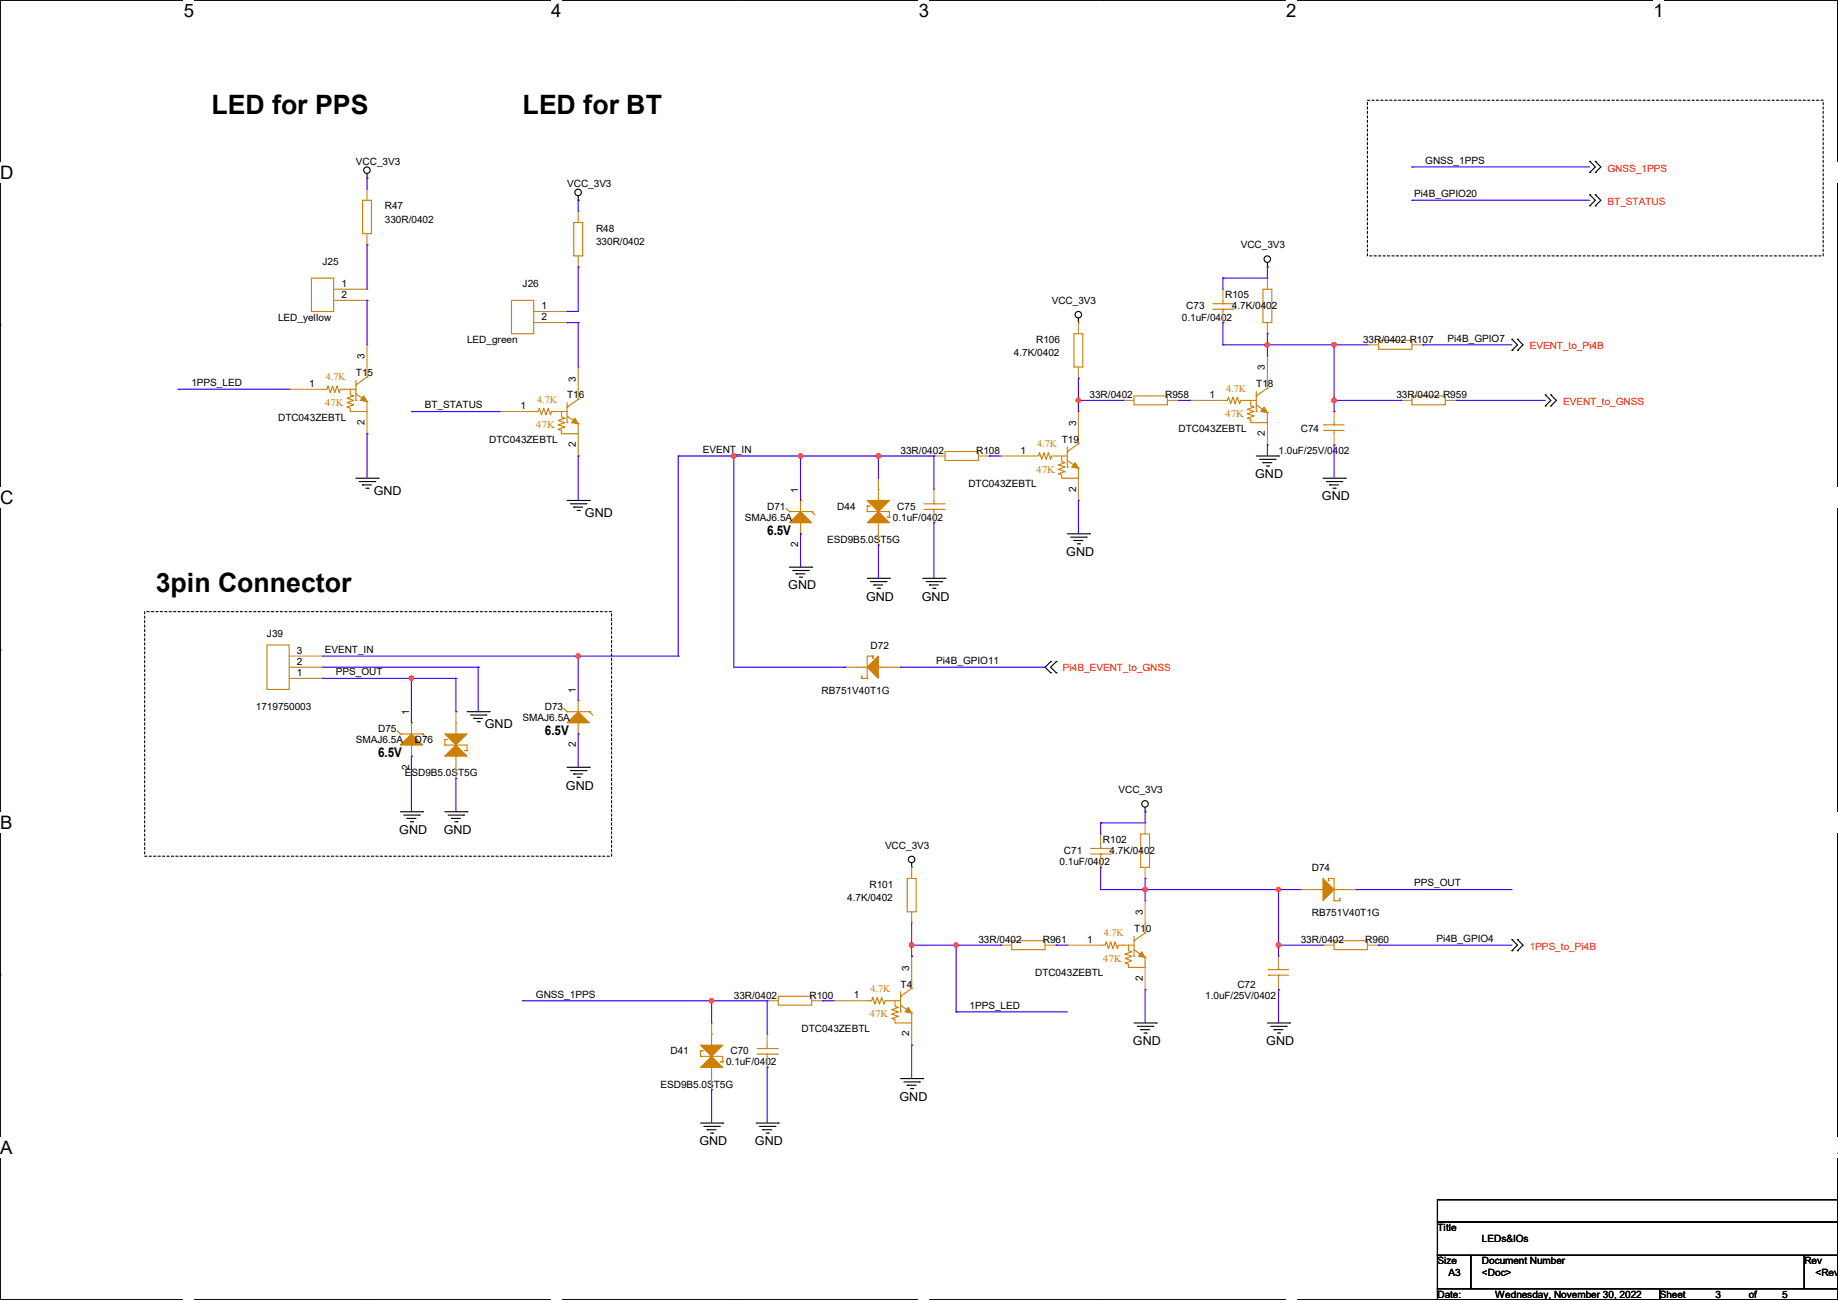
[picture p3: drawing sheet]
<svg xmlns="http://www.w3.org/2000/svg" width="420mm" height="297mm" viewBox="0 0 420 297" stroke-linecap="round" stroke-linejoin="round" font-family="sans-serif">
<path d="M0 0h419.9v297h-419.9z" fill="none" stroke="#000" stroke-width=".25"/>
<g fill="#fff">
<path d="M42 0h2.4v4.8h-2.4z"/>
<path d="M42 297h2.4z"/>
</g>
<path d="M84 0h.1M84 297h.1" fill="none" stroke="#000" stroke-width=".25"/>
<g fill="#fff">
<path d="M125.9 0h2.4v4.8h-2.4z"/>
<path d="M125.9 297h2.4z"/>
</g>
<path d="M168 0h.1M168 297h.1" fill="none" stroke="#000" stroke-width=".25"/>
<g fill="#fff">
<path d="M209.9 0h2.4v4.8h-2.4z"/>
<path d="M209.9 297h2.4z"/>
</g>
<path d="M251.9 0h.1M251.9 297h.1" fill="none" stroke="#000" stroke-width=".25"/>
<g fill="#fff">
<path d="M293.9 0h2.3v4.8h-2.3z"/>
<path d="M293.9 297h2.3z"/>
</g>
<path d="M335.9 0h.1M335.9 297h.1" fill="none" stroke="#000" stroke-width=".25"/>
<g fill="#fff">
<path d="M377.9 0h2.3v4.8h-2.3z"/>
<path d="M377.9 297h2.3z"/>
<path d="M0 37.1h3.1v4.8h-3.1z"/>
<path d="M419.9 37.1l.1 4.8z"/>
<path d="M0 111.3h3.1v4.8h-3.1z"/>
<path d="M419.9 111.3l.1 4.8z"/>
</g>
<path d="M0 74.3h.1M419.9 74.3h.1" fill="none" stroke="#000" stroke-width=".25"/>
<g fill="#fff">
<path d="M0 185.6h2.9v4.7h-2.9z"/>
<path d="M419.9 185.6l.1 4.7z"/>
</g>
<path d="M0 148.5h.1M419.9 148.5h.1" fill="none" stroke="#000" stroke-width=".25"/>
<g fill="#fff">
<path d="M0 259.8h2.9v4.7h-2.9z"/>
<path d="M419.8 259.8h.2v4.7h-.2z"/>
</g>
<g fill="none" stroke="#000" stroke-width=".25">
<path d="M83.9 39.7v1M363.3 36.9h.1M363.3 39.4h.1M363.3 36.9l1.2 1.2-1.2 1.3M364.5 36.9h.1M364.5 39.4h.1M364.5 36.9l1.3 1.2-1.3 1.3M83.9 40.7h.1M132.1 45.8h.1M132.1 44.7v1.1M289.6 60v1M363.3 44.5h.1"/>
<path d="M363.3 47h.1M363.3 44.5l1.2 1.3-1.2 1.2M364.5 44.5h.1M364.5 47h.1M364.5 44.5l1.3 1.3-1.3 1.2M246.4 73.7h.1M246.4 72.7v1M289.6 61h.1M345.5 77.5h.1M345.5 77.5l1.3 1.3-1.3 1.3M346.8 77.5h.1M346.8 77.5l1.2 1.3-1.2 1.3"/>
<path d="M345.5 80.1h.1M346.8 80.1h.1M353.1 90.2h.1M353.1 92.8h.1M353.1 90.2l1.3 1.3-1.3 1.3M354.4 90.2h.1M354.4 92.8h.1M354.4 90.2l1.2 1.3-1.2 1.3M81.3 109.3h5.1M82.1 110h3.5M82.8 110.8h.1M82.8 110.8h2.1"/>
<path d="M83.6 111.5h.5M84.1 111.5h.1M85.6 110h.1M86.4 109.3h.1M129.6 114.3h5.1M130.3 115.1h3.6M131.1 115.9h.1M131.1 115.9h2M131.9 116.6h.5M132.4 116.6h.1M133.9 115.1h.1M134.7 114.3h.1"/>
<path d="M287.1 104.2h5M287.8 104.9h3.6M288.6 105.7h.1M288.6 105.7h2M289.3 106.5h.6M289.9 106.5h.1M291.4 104.9h.1M292.1 104.2h.1M302.3 109.3h5.1M303.1 110h3.5M303.8 110.8h.1M303.8 110.8h2.1"/>
<path d="M304.6 111.5h.5M305.1 111.5h.1M306.6 110h.1M307.4 109.3h.1M180.4 129.6h5.1M181.1 130.3h3.6M181.9 131.1h.1M181.9 131.1h2M182.7 131.9h.5M183.2 131.9h.1M184.7 130.3h.1M185.5 129.6h.1"/>
<path d="M198.2 132.1h5M198.9 132.9h3.6M199.7 133.6h.1M199.7 133.6h2M200.4 134.4h.6M201 134.4h.1M202.5 132.9h.1M203.2 132.1h.1M210.9 132.1h5M211.6 132.9h3.6M212.4 133.6h.1M212.4 133.6h2"/>
<path d="M213.1 134.4h.6M213.7 134.4h.1M215.2 132.9h.1M215.9 132.1h.1M243.9 122h5.1M244.6 122.7h3.6M245.4 123.5h.1M245.4 123.5h2M246.2 124.2h.5M246.7 124.2h.1M248.2 122.7h.1M249 122h.1"/>
<path d="M240.1 151.2h.1M240.1 153.7h.1M240.1 151.2l-1.3 1.2 1.3 1.3M241.3 153.7h.1M241.3 151.2h.1M241.3 151.2l-1.2 1.2 1.2 1.3M106.7 162.6h5.1M107.5 163.4h3.5M108.2 164.1h.1M108.2 164.1h2.1M109 164.9h.5M109.5 164.9h.1"/>
<path d="M111 163.4h.1M111.8 162.6h.1M129.6 175.3h5.1M130.3 176.1h3.6M131.1 176.8h.1M131.1 176.8h2M131.9 177.6h.5M132.4 177.6h.1M133.9 176.1h.1M134.7 175.3h.1M91.5 185.5h5.1M92.2 186.2h3.6"/>
<path d="M93 187h.1M93 187h2M93.8 187.7h.5M94.3 187.7h.1M95.8 186.2h.1M96.6 185.5h.1M101.6 185.5h5.1M102.4 186.2h3.6M103.2 187h.1M103.2 187h2M103.9 187.7h.5M104.4 187.7h.1"/>
<path d="M106 186.2h.1M106.7 185.5h.1M208.3 198.2h.1M208.3 197.1v1.1M261.7 185.5h.1M261.7 184.4v1.1M345.5 214.7h.1M345.5 217.2h.1M345.5 214.7l1.3 1.2-1.3 1.3M346.8 214.7h.1M346.8 217.2h.1M346.8 214.7l1.2 1.2-1.2 1.3"/>
<path d="M0 222.7h.1M259.1 233.7h5.1M259.9 234.5h3.5M260.6 235.2h.1M260.6 235.2h2.1M261.4 236h.5M261.9 236h.1M263.4 234.5h.1M264.2 233.7h.1M289.6 233.7h5.1M290.4 234.5h3.5M291.1 235.2h.1"/>
<path d="M291.1 235.2h2.1M291.9 236h.5M292.4 236h.1M293.9 234.5h.1M294.7 233.7h.1M419.9 222.7h.1M160.1 256.6h5M160.8 257.3h3.6M161.6 258.1h.1M161.6 258.1h2M162.3 258.9h.6M162.9 258.9h.1"/>
<path d="M164.4 257.3h.1M165.1 256.6h.1M172.8 256.6h5M173.5 257.3h3.6M174.3 258.1h.1M174.3 258.1h2M175 258.9h.6M175.6 258.9h.1M177.1 257.3h.1M177.8 256.6h.1M205.8 246.4h5.1M206.5 247.2h3.6"/>
<path d="M207.3 247.9h.1M207.3 247.9h2M208.1 248.7h.5M208.6 248.7h.1M210.1 247.2h.1M210.9 246.4h.1M328.5 274.1h91.4v5.1h-91.4zM328.5 279.2h91.4v7.6h-91.4zM328.5 286.8h7.6v7.6h-7.6zM328.5 294.4h50.8v2.6h-50.8zM336.1 286.8h76.2v7.6h-76.2zM379.3 294.4h40.6v2.6h-40.6z"/>
<path d="M412.3 286.8h7.6v7.6h-7.6z"/>
<circle cx="83.8" cy="38.9" r=".74"/>
<circle cx="132.1" cy="44" r=".74"/>
<circle cx="289.6" cy="59.2" r=".74"/>
<circle cx="246.4" cy="71.9" r=".74"/>
<circle cx="208.3" cy="196.4" r=".74"/>
<circle cx="261.6" cy="183.7" r=".74"/>
</g>
<path d="M312.5 22.9h104.1v35.6h-104.1zM33.1 139.7h106.6v55.9h-106.6z" fill="none" stroke="#000" stroke-width=".25" stroke-dasharray=".5 .5"/>
<g fill="none" stroke="#cc8006" stroke-width=".25">
<path d="M82.8 45.8h2.1v7.6h-2.1zM131.1 50.8h2v7.7h-2zM71.2 63.5h5v7.7h-5zM116.9 68.6h5.1v7.6h-5.1zM245.4 76.2h2v7.7h-2zM277.2 69.4h4.5M277.2 70.7h4.5M279.4 70.7h.1M279.4 69.4h.1M279.4 68.6v.8M279.4 70.7v.5M281.7 69.4h.1"/>
<path d="M281.7 70.7h.1M288.6 66.1h2v7.6h-2zM315 77.8h7.6v2h-7.6zM73.7 88.9h1l.3-.7 .5 1.5 .5-1.5 .5 1.5 .5-1.5 .5 1.5 .3-.8h3.5M80.1 88.9v1.3l.7 .3-1.5 .5 1.5 .5-1.5 .5 1.5 .5-1.5 .5 .8 .3v.7h3.8v-2.3M81.3 87.9h.1M81.3 91.5h.1M81.3 86.9v4.6M81.3 90l2.6 1.7M83.9 91.7h.1M83.9 86.1h.1M83.9 86.1l-2.6 1.8"/>
<path d="M83.9 83.9v2.2M128.3 94v1.3l.8 .2-1.5 .6 1.5 .5-1.5 .5 1.5 .5-1.5 .5 .7 .2v.8h3.8v-2.3M129.6 93h.1M129.6 96.6h.1M129.6 94h-3.6l-.2 .8-.5-1.5-.5 1.5-.6-1.5-.5 1.5-.5-1.5-.2 .7h-1M129.6 92v4.6M129.6 95l2.5 1.8M132.1 96.8h.1M132.1 91.2h.1M132.1 88.9v2.3M132.1 91.2l-2.5 1.8M246.4 99.1v2.3"/>
<path d="M259.1 90.5h7.6v2h-7.6zM285.8 91.5v1.3l.8 .2-1.6 .5 1.6 .5-1.6 .5 1.6 .5-1.6 .5 .8 .3v.8h3.8v-2.3M287.1 90.5h.1M287.1 94h.1M287.1 91.5h-3.6l-.2 .7-.6-1.5-.5 1.5-.5-1.5-.5 1.5-.5-1.5-.2 .8h-1.1M287.1 89.5v4.5M287.1 92.5l2.5 1.8M289.6 94.3h.1M289.6 88.7h.1M289.6 88.7l-2.5 1.8M289.6 86.4v2.3M302.6 98.3h.1"/>
<path d="M302.6 97.1h.1M302.6 98.3h4.5M302.6 97.1h4.5M304.8 97.1h.1M304.8 98.3h.1M304.8 96.6v.5M304.8 98.3v.8M322.6 90.5h7.6v2h-7.6zM179.6 116.1l.8 .8M180.4 116.9h.1M180.4 116.9h5.1M182.9 119.4h.1"/>
<path d="M182.9 114.3h.1M182.9 114.3v2.6M182.9 119.4v2.6M185.5 116.9h.1M185.5 116.9l.7 .7M198.2 116.9h.1M198.2 115.6h.1M198.2 116.9h5v1.3M198.2 115.6v1.3M198.2 115.6h.5M198.7 115.6h.1M200.7 119.4h.1"/>
<path d="M200.7 114.3h.1M200.7 111.8h.1M200.7 111.8v5.1M200.7 119.4v2.6M202.7 118.2h.1M202.7 118.2h.5M203.2 118.2h.1M211.1 115.1h4.6M211.1 116.4h4.6M213.4 116.4h.1M213.4 115.1h.1M213.4 114.3v.8"/>
<path d="M213.4 116.4v.5M215.7 115.1h.1M215.7 116.4h.1M215.9 103.2h7.7v2h-7.7zM242.6 104.2v1.3l.8 .2-1.5 .5 1.5 .5-1.5 .5 1.5 .5-1.5 .5 .7 .3v.8h3.8v-2.3M243.9 103.2h.1M243.9 106.7h.1M243.9 104.2h-3.6l-.2 .7-.5-1.5-.5 1.5-.6-1.5-.5 1.5-.5-1.5-.2 .8h-1M243.9 102.2v4.5M243.9 105.2l2.5 1.8M246.4 107h.1M246.4 101.4h.1"/>
<path d="M246.4 101.4l-2.5 1.8M61 147.4h5.1v10.1h-5.1zM195.6 152.4h.1M195.6 152.4h2.6M196.9 155h.1M196.9 154.5h.1M196.9 155h1.3M196.9 154.5v.5M198.2 155h.1M199.4 149.9h.1M199.4 150.4h.1M199.4 149.9h-1.2v5.1"/>
<path d="M199.4 149.9v.5M200.7 152.4h.1M200.7 152.4h2.5M90.7 166.9l.8 .8M91.5 167.7h.1M91.5 167.7h5.1M94 170.2h.1M94 165.1h.1M94 165.1v2.6M94 170.2v2.6M96.6 167.7h.1M96.6 167.7l.7 .7"/>
<path d="M101.6 170.2h.1M101.6 169h.1M101.6 170.2h5.1v1.3M101.6 169v1.2M101.6 169h.6M102.2 169h.1M104.2 172.8h.1M104.2 167.7h.1M104.2 165.1h.1M104.2 165.1v5.1M104.2 172.8v2.5M106.2 171.5h.1"/>
<path d="M106.2 171.5h.5M106.7 171.5h.1M128.8 161.8l.8 .8M129.6 162.6h.1M129.6 162.6h5.1M132.1 165.1h.1M132.1 160.1h.1M132.1 160.1v2.5M132.1 165.1v2.6M134.7 162.6h.1M134.7 162.6l.7 .8M249.2 193.8h4.6"/>
<path d="M249.2 195.1h4.6M251.5 195.1h.1M251.5 193.8h.1M251.5 193.1v.7M251.5 195.1v.5M253.8 193.8h.1M253.8 195.1h.1M260.6 190.5h2.1v7.7h-2.1zM207.3 200.7h2v7.6h-2zM231.2 214.9h7.6v2.1h-7.6zM257.9 215.9v1.3l.7 .3-1.5 .5 1.5 .5-1.5 .5 1.5 .5-1.5 .5 .8 .3v.7h3.8v-2.3M259.1 214.9h.1"/>
<path d="M259.1 218.5h.1M259.1 215.9h-3.5l-.3 .8-.5-1.5-.5 1.5-.5-1.5-.5 1.5-.5-1.5-.3 .7h-1M259.1 213.9v4.6M259.1 217l2.6 1.7M261.7 218.7h.1M261.7 213.1h.1M261.7 213.1l-2.6 1.8M261.7 210.9v2.2M299.8 203.2h2.5M302.3 203.2h.1M303.6 200.7h.1M303.6 201.2h.1"/>
<path d="M303.6 200.7h1.2v5.1M303.6 200.7v.5M304.8 214.9h7.7v2.1h-7.7zM304.8 205.8h.1M304.8 203.2h2.6M304.8 205.8h1.3M306.1 205.8h.1M306.1 205.3h.1M306.1 205.3v.5M307.4 203.2h.1M162.6 238.8h.1M162.6 236.3h.1"/>
<path d="M162.6 236.3v5M173 239.6h4.6M175.3 239.6h.1M175.3 238.8v.8M177.6 239.6h.1M177.8 227.6h7.7v2.1h-7.7zM204.5 228.6v1.3l.8 .3-1.5 .5 1.5 .5-1.5 .5 1.5 .5-1.5 .5 .7 .3v.7h3.8v-2.3M205.8 227.6h.1M205.8 231.2h.1M205.8 228.6h-3.6l-.2 .8-.5-1.5-.5 1.5-.6-1.5-.5 1.5-.5-1.5-.2 .7h-1M205.8 226.6v4.6M205.8 229.7l2.5 1.7"/>
<path d="M208.3 231.4h.1M208.3 225.8h.1M208.3 225.8l-2.5 1.8M208.3 223.6v2.2M289.9 222.8h.1M289.9 221.5h.1M289.9 222.8h4.5M289.9 221.5h4.5M292.1 221.5h.1M292.1 222.8h.1M292.1 221v.5M292.1 222.8v.8"/>
<path d="M160.1 241.3h.1M160.1 240.1h.1M160.1 241.3h5v1.3M160.1 240.1v1.2M160.1 240.1h.5M160.6 240.1h.1M162.6 243.9h.1M162.6 243.9v2.5M164.6 242.6h.1M164.6 242.6h.5M165.1 242.6h.1M173 240.8h4.6"/>
<path d="M175.3 240.8h.1M175.3 240.8v.5M177.6 240.8h.1"/>
</g>
<g fill="#cc8006" stroke="#cc8006" stroke-width=".25">
<path d="M245.7 105.7l.7 1.3-1.5-.3z"/>
<path d="M83.1 90.5l.8 1.2-1.6-.2z"/>
<path d="M207.6 230.2l.7 1.2-1.5-.2z"/>
<path d="M302.3 200.7l2.5 2.5-2.5 2.6z"/>
<path d="M182.9 116.9l2.6 2.5h-5.1z"/>
<path d="M94 167.7l2.6 2.5h-5.1z"/>
<path d="M132.1 162.6l2.6 2.5h-5.1z"/>
<path d="M288.8 93l.8 1.3-1.5-.3z"/>
<path d="M131.4 95.5l.7 1.3-1.5-.2z"/>
<path d="M198.2 119.4l2.5-2.5 2.5 2.5z"/>
<path d="M198.2 114.3h5l-2.5 2.6z"/>
<path d="M260.9 217.5l.8 1.2-1.6-.2z"/>
<path d="M162.6 241.3l2.5 2.6h-5z"/>
<path d="M160.1 238.8h5l-2.5 2.5z"/>
<path d="M104.2 170.2l2.5 2.6h-5.1z"/>
<path d="M101.6 167.7h5.1l-2.5 2.5z"/>
<path d="M200.7 149.9v5.1l-2.5-2.6z"/>
</g>
<g fill="none" stroke="#a84" stroke-width=".25">
<path d="M83.9 55.9h.1M83.9 43.2h.1M83.9 43.2v2.6M83.9 53.4v2.5M132.1 48.3h.1M132.1 48.3v2.5M132.1 58.5v2.5M76.2 66.1h7.7M76.2 68.6h7.7M83.9 78.8h.1M83.9 66.1h.1M83.9 68.6h.1"/>
<path d="M83.9 78.8v5.1M122 71.2h7.6M122 73.7h7.6M129.6 71.2h.1M129.6 73.7h.1M132.1 61h.1M246.4 73.7h.1M246.4 73.7v2.5M279.4 73.7h.1M279.4 66.1h.1M279.4 66.1v2.5M279.4 71.2v2.5"/>
<path d="M289.6 76.2h.1M289.6 63.5h.1M289.6 63.5v2.6M289.6 73.7v2.5M312.5 78.8h.1M312.5 78.8h2.5M322.6 78.8h2.6M325.2 78.8h.1M66.1 88.9h.1M66.1 88.9h7.6M83.9 99.1h.1M83.9 94v5.1"/>
<path d="M114.3 94h.1M114.3 94h7.7M132.1 83.9h.1M132.1 83.9v5M132.1 99.1v5.1M246.4 94h.1M246.4 86.4h.1M246.4 83.9v2.5M246.4 94v5.1M256.6 91.5h.1M256.6 91.5h2.5M266.7 91.5h2.6"/>
<path d="M269.3 91.5h.1M271.8 91.5h.1M271.8 91.5h7.6M289.6 81.3h.1M289.6 81.3v5.1M289.6 96.6v5M304.8 94h.1M304.8 94v2.6M304.8 99.1v2.5M320.1 91.5h.1M320.1 91.5h2.5M330.2 91.5h2.6"/>
<path d="M332.8 91.5h.1M132.1 104.2h.1M182.9 114.3h.1M200.7 109.3h.1M200.7 109.3v2.5M213.4 104.2h.1M213.4 119.4h.1M213.4 111.8h.1M213.4 104.2h2.5M213.4 111.8v2.5M213.4 116.9v2.5M223.6 104.2h2.5"/>
<path d="M226.1 104.2h.1M228.6 104.2h.1M228.6 104.2h7.7M246.4 114.3h.1M246.4 109.3v5M289.6 101.6h.1M304.8 101.6h.1M182.9 122h.1M200.7 124.5h.1M200.7 122v2.5M66.1 155h7.6M66.1 152.4h7.6"/>
<path d="M66.1 149.9h7.6M73.7 155h.1M73.7 152.4h.1M73.7 149.9h.1M193.1 152.4h.1M193.1 152.4h2.5M203.2 152.4h2.6M205.8 152.4h.1M94 165.1h.1M94 172.8h.1M104.2 177.8h.1M104.2 162.6h.1"/>
<path d="M104.2 162.6v2.5M104.2 175.3v2.5M132.1 160.1h.1M132.1 167.7h.1M208.3 198.2h.1M208.3 198.2v2.5M251.5 198.2h.1M251.5 190.5h.1M251.5 190.5v2.6M251.5 195.6v2.6M261.7 188h.1M261.7 188v2.5"/>
<path d="M261.7 198.2v2.5M208.3 218.5h.1M208.3 210.9h.1M208.3 208.3v2.6M208.3 218.5v5.1M228.6 215.9h.1M228.6 215.9h2.6M238.8 215.9h2.5M241.3 215.9h.1M243.9 215.9h.1M243.9 215.9h7.6M261.7 200.7h.1"/>
<path d="M261.7 205.8h.1M261.7 205.8v5.1M292.1 218.5h.1M292.1 218.5v2.5M297.2 203.2h.1M297.2 203.2h2.6M302.3 215.9h.1M302.3 215.9h2.5M307.4 203.2h2.5M309.9 203.2h.1M312.5 215.9h2.5M315 215.9h.1"/>
<path d="M162.6 233.7h.1M162.6 233.7v2.6M175.3 236.3h.1M175.3 228.6h.1M175.3 236.3v2.5M175.3 228.6h2.5M185.5 228.6h2.5M188 228.6h.1M190.5 228.6h.1M190.5 228.6h7.7M208.3 238.8h.1M208.3 233.7v5.1"/>
<path d="M261.7 226.1h.1M261.7 221v5.1M292.1 226.1h.1M292.1 223.6v2.5M162.6 249h.1M162.6 246.4v2.6M175.3 243.9h.1M175.3 241.3v2.6"/>
</g>
<g fill="none" stroke="#4200ff" stroke-width=".25">
<path d="M322.6 38.1h.1M322.6 38.1h40.7M83.9 40.7h.1M83.9 55.9h.1M83.9 40.7v2.5M83.9 55.9v10.2M132.1 45.8h.1M132.1 45.8v2.5M322.6 45.8h.1M322.6 45.8h40.7M83.9 68.6h.1M83.9 68.6v10.2"/>
<path d="M129.6 71.2h.1M129.6 73.7h.1M129.6 73.7h2.5M132.1 61h.1M132.1 73.7h.1M132.1 61v10.2h-2.5M132.1 73.7v10.2M279.4 63.5h.1M279.4 73.7h.1M279.4 78.8h.1M279.4 63.5v2.6M279.4 73.7v5.1"/>
<path d="M279.4 78.8h33.1M289.6 61h.1M289.6 76.2h.1M289.6 78.8h.1M289.6 61v2.5h-10.2M289.6 76.2v5.1M304.8 78.8h.1M304.8 78.8v15.2M325.2 78.8h.1M325.2 78.8h20.3M40.7 88.9h.1M40.7 88.9h25.4"/>
<path d="M83.9 99.1h.1M83.9 99.1v10.2M94 94h.1M94 94h20.3M246.4 86.4h.1M246.4 91.5h.1M246.4 86.4v7.6M246.4 91.5h10.2M256.6 91.5h.1M269.3 91.5h2.5M271.8 91.5h.1M304.8 91.5h.1"/>
<path d="M304.8 94h.1M304.8 91.5h15.3M320.1 91.5h.1M332.8 91.5h.1M332.8 91.5h20.3M132.1 104.2h.1M132.1 104.2v10.1M155 104.2h.1M155 104.2h58.4M155 104.2v45.7M167.7 104.2h.1M167.7 104.2v48.2h25.4"/>
<path d="M182.9 104.2h.1M182.9 104.2v10.1M200.7 104.2h.1M200.7 104.2v5.1M213.4 104.2h.1M213.4 119.4h.1M213.4 104.2v7.6M213.4 119.4v12.7M226.1 104.2h.1M226.1 104.2h2.5M246.4 114.3h.1M246.4 114.3v7.7"/>
<path d="M289.6 101.6h.1M289.6 101.6v2.6M304.8 101.6h.1M304.8 101.6v7.7M182.9 122h.1M182.9 122v7.6M200.7 124.5h.1M200.7 124.5v7.6M73.7 149.9h81.3M73.7 155h30.5M73.7 152.4h35.6M94 155h.1"/>
<path d="M94 155v10.1M104.2 155h.1M104.2 155v7.6M109.3 152.4h.1M109.3 152.4v10.2M132.1 149.9h.1M132.1 149.9v10.2M155 149.9h.1M193.1 152.4h.1M205.8 152.4h.1M205.8 152.4h33M94 172.8h.1"/>
<path d="M94 172.8v12.7M104.2 162.6h.1M104.2 177.8h.1M104.2 177.8v7.7M132.1 167.7h.1M132.1 167.7v7.6M251.5 188h.1M251.5 198.2h.1M251.5 188v2.5M251.5 198.2v5M261.7 185.5h.1M261.7 185.5v2.5h-10.2"/>
<path d="M208.3 215.9h.1M208.3 218.5h.1M208.3 210.9v7.6M208.3 215.9h20.3M218.5 215.9h.1M218.5 215.9v15.3M228.6 215.9h.1M241.3 215.9h.1M241.3 215.9h2.6M251.5 203.2h.1M251.5 203.2h45.7M261.7 200.7h.1"/>
<path d="M261.7 203.2h.1M261.7 200.7v5.1M292.1 203.2h.1M292.1 215.9h.1M292.1 203.2v15.3M292.1 215.9h10.2M309.9 203.2h.1M309.9 203.2h35.6M315 215.9h.1M315 215.9h30.5M119.4 228.6h.1M119.4 228.6h55.9"/>
<path d="M162.6 228.6h.1M162.6 228.6v5.1M175.3 228.6h.1M175.3 228.6v7.7M188 228.6h.1M188 228.6h2.5M208.3 238.8h.1M208.3 238.8v7.6M218.5 231.2h.1M218.5 231.2h25.4M261.7 226.1h.1M261.7 226.1v7.6"/>
<path d="M292.1 226.1h.1M292.1 226.1v7.6M162.6 249h.1M162.6 249v7.6M175.3 243.9h.1M175.3 243.9v12.7"/>
</g>
<g fill="#f00" stroke="#f00" stroke-width=".25">
<circle cx="304.8" cy="78.8" r=".49"/>
<circle cx="289.6" cy="78.8" r=".49"/>
<circle cx="292.1" cy="215.9" r=".49"/>
<circle cx="292.1" cy="203.2" r=".49"/>
<circle cx="261.6" cy="203.2" r=".49"/>
<circle cx="246.4" cy="91.5" r=".49"/>
<circle cx="200.7" cy="104.2" r=".49"/>
<circle cx="162.6" cy="228.6" r=".49"/>
<circle cx="182.9" cy="104.2" r=".49"/>
<circle cx="132.1" cy="149.9" r=".49"/>
<circle cx="94" cy="155" r=".49"/>
<circle cx="304.8" cy="91.5" r=".49"/>
<circle cx="167.7" cy="104.2" r=".49"/>
<circle cx="208.3" cy="215.9" r=".49"/>
<circle cx="218.5" cy="215.9" r=".49"/>
</g>
<g font-size="6.1">
<text x="48.3" y="26">LED for PPS</text>
<text x="119.4" y="26">LED for BT</text>
<text x="35.6" y="135.3">3pin Connector</text>
</g>
<g font-size="4.2">
<text x="42" y="3.9">5</text>
<text x="125.9" y="3.9">4</text>
<text x="209.9" y="3.9">3</text>
<text x="293.9" y="3.9">2</text>
<text x="377.9" y="3.9">1</text>
<text x="0" y="40.9">D</text>
<text x="0" y="115.1">C</text>
<text x="0" y="189.4">B</text>
<text x="0" y="263.6">A</text>
<text x="419.9" y="263.6">A</text>
</g>
<g font-size="3">
<text x="175.3" y="122.3">6.5V</text>
<text x="124.5" y="168">6.5V</text>
<text x="86.4" y="173.1">6.5V</text>
</g>
<g font-size="2.8">
<text x="85.4" y="113.1">GND</text>
<text x="286.8" y="109.3">GND</text>
<text x="133.6" y="118.2">GND</text>
<text x="302" y="114.3">GND</text>
<text x="243.6" y="127">GND</text>
<text x="180.1" y="134.7">GND</text>
<text x="197.9" y="137.2">GND</text>
<text x="210.6" y="137.2">GND</text>
<text x="110.8" y="166.4">GND</text>
<text x="129.3" y="180.4">GND</text>
<text x="91.2" y="190.5">GND</text>
<text x="101.4" y="190.5">GND</text>
<text x="258.9" y="238.8">GND</text>
<text x="289.3" y="238.8">GND</text>
<text x="205.5" y="251.5">GND</text>
<text x="159.8" y="261.7">GND</text>
<text x="172.5" y="261.7">GND</text>
</g>
<g font-size="2.3">
<text x="81.3" y="37.7">VCC_3V3</text>
<text x="325.7" y="37.4">GNSS_1PPS</text>
<text x="87.9" y="47.8">R47</text>
<text x="129.6" y="42.8">VCC_3V3</text>
<text x="323.1" y="45">Pi4B_GPIO20</text>
<text x="87.9" y="50.9">330R/0402</text>
<text x="136.2" y="52.9">R48</text>
<text x="136.2" y="56">330R/0402</text>
<text x="283.5" y="56.7">VCC_3V3</text>
<text x="73.7" y="60.5">J25</text>
<text x="78" y="65.5">1</text>
<text x="119.4" y="65.6">J26</text>
<text x="78" y="68.1">2</text>
<text x="123.7" y="70.6">1</text>
<text x="240.3" y="69.4">VCC_3V3</text>
<text x="271.1" y="70.7">C73</text>
<text x="280" y="68.2">R105</text>
<text x="281.5" y="70.7">4.7K/0402</text>
<text x="63.5" y="73.2">LED_yellow</text>
<text x="123.7" y="73.2">2</text>
<text x="270" y="73.2">0.1uF/0402</text>
<text x="83.3" y="82.1" transform="rotate(-90 83.3 82.1)">3</text>
<text x="106.7" y="78.3">LED_green</text>
<text x="231.7" y="81.4">4.7K/0402</text>
<text x="236.8" y="78.3">R106</text>
<text x="311.5" y="78.3">33R/0402 R107</text>
<text x="330.8" y="78.1">Pi4B_GPIO7</text>
<text x="43.7" y="88.2">1PPS_LED</text>
<text x="70.7" y="88.4">1</text>
<text x="81.3" y="85.9">T15</text>
<text x="131.6" y="87.2" transform="rotate(-90 131.6 87.2)">3</text>
<text x="287.1" y="88.5">T18</text>
<text x="289" y="84.6" transform="rotate(-90 289 84.6)">3</text>
<text x="97.1" y="93.3">BT_STATUS</text>
<text x="118.9" y="93.5">1</text>
<text x="129.6" y="91">T16</text>
<text x="249" y="91">33R/0402</text>
<text x="266.2" y="91">R958</text>
<text x="276.4" y="90.9">1</text>
<text x="319.1" y="91">33R/0402 R959</text>
<text x="63.5" y="96.1">DTC043ZEBTL</text>
<text x="83.3" y="97.1" transform="rotate(-90 83.3 97.1)">2</text>
<text x="111.8" y="101.2">DTC043ZEBTL</text>
<text x="242.6" y="101.2">T19</text>
<text x="245.9" y="97.3" transform="rotate(-90 245.9 97.3)">3</text>
<text x="269.3" y="98.6">DTC043ZEBTL</text>
<text x="289" y="99.6" transform="rotate(-90 289 99.6)">2</text>
<text x="297.2" y="98.6">C74</text>
<text x="131.6" y="102.2" transform="rotate(-90 131.6 102.2)">2</text>
<text x="160.6" y="103.5">EVENT_IN</text>
<text x="205.8" y="103.7">33R/0402</text>
<text x="223.1" y="103.7">R108</text>
<text x="233.2" y="103.6">1</text>
<text x="292.1" y="103.7">1.0uF/25V/0402</text>
<text x="182.4" y="112.6" transform="rotate(-90 182.4 112.6)">1</text>
<text x="221.3" y="111.3">DTC043ZEBTL</text>
<text x="245.9" y="112.3" transform="rotate(-90 245.9 112.3)">2</text>
<text x="170.2" y="119">SMAJ6.5A</text>
<text x="175.3" y="116.4">D71</text>
<text x="191.3" y="116.4">D44</text>
<text x="204" y="119">0.1uF/0402</text>
<text x="205" y="116.4">C75</text>
<text x="182.4" y="125" transform="rotate(-90 182.4 125)">2</text>
<text x="189" y="124">ESD9B5.0ST5G</text>
<text x="61" y="145.6">J39</text>
<text x="67.9" y="149.4">3</text>
<text x="74.2" y="149.2">EVENT_IN</text>
<text x="198.9" y="148.2">D72</text>
<text x="67.9" y="154.4">1</text>
<text x="67.9" y="151.9">2</text>
<text x="76.8" y="154.3">PPS_OUT</text>
<text x="213.9" y="151.7">Pi4B_GPIO11</text>
<text x="131.6" y="158.3" transform="rotate(-90 131.6 158.3)">1</text>
<text x="187.8" y="158.6">RB751V40T1G</text>
<text x="58.5" y="162.1">1719750003</text>
<text x="86.4" y="167.2">D75</text>
<text x="93.5" y="163.4" transform="rotate(-90 93.5 163.4)">1</text>
<text x="119.4" y="164.7">SMAJ6.5A</text>
<text x="124.5" y="162.1">D73</text>
<text x="81.3" y="169.8">SMAJ6.5A</text>
<text x="94.8" y="169.8">D76</text>
<text x="131.6" y="170.7" transform="rotate(-90 131.6 170.7)">2</text>
<text x="92.5" y="177.4">ESD9B5.0ST5G</text>
<text x="93.5" y="175.8" transform="rotate(-90 93.5 175.8)">2</text>
<text x="255.6" y="181.2">VCC_3V3</text>
<text x="202.2" y="193.9">VCC_3V3</text>
<text x="242.1" y="197.7">0.1uF/0402</text>
<text x="243.1" y="195.2">C71</text>
<text x="252" y="192.6">R102</text>
<text x="253.5" y="195.2">4.7K/0402</text>
<text x="198.7" y="202.8">R101</text>
<text x="299.8" y="199">D74</text>
<text x="323.1" y="202.5">PPS_OUT</text>
<text x="193.6" y="205.8">4.7K/0402</text>
<text x="261.1" y="209.1" transform="rotate(-90 261.1 209.1)">3</text>
<text x="299.8" y="209.4">RB751V40T1G</text>
<text x="223.6" y="215.5">33R/0402</text>
<text x="238.3" y="215.5">R961</text>
<text x="248.5" y="215.4">1</text>
<text x="259.1" y="212.9">T10</text>
<text x="297.2" y="215.5">33R/0402</text>
<text x="312" y="215.5">R960</text>
<text x="328.2" y="215.2">Pi4B_GPIO4</text>
<text x="207.8" y="221.8" transform="rotate(-90 207.8 221.8)">3</text>
<text x="122.5" y="227.9">GNSS_1PPS</text>
<text x="205.8" y="225.6">T4</text>
<text x="236.5" y="223.1">DTC043ZEBTL</text>
<text x="261.1" y="224.1" transform="rotate(-90 261.1 224.1)">2</text>
<text x="282.7" y="225.6">C72</text>
<text x="167.7" y="228.2">33R/0402</text>
<text x="185" y="228.2">R100</text>
<text x="195.1" y="228.1">1</text>
<text x="221.5" y="230.5">1PPS_LED</text>
<text x="275.4" y="228.2">1.0uF/25V/0402</text>
<text x="183.2" y="235.8">DTC043ZEBTL</text>
<text x="207.8" y="236.8" transform="rotate(-90 207.8 236.8)">2</text>
<text x="153.2" y="240.9">D41</text>
<text x="165.9" y="243.4">0.1uF/0402</text>
<text x="166.9" y="240.9">C70</text>
<text x="150.9" y="248.5">ESD9B5.0ST5G</text>
<text x="328.5" y="281.3">Title</text>
<text x="338.6" y="283.8">LEDs&amp;IOs</text>
<text x="328.5" y="288.9">Size</text>
<text x="331" y="291.4">A3</text>
<text x="338.6" y="288.9">Document Number</text>
<text x="338.6" y="291.4">&lt;Doc&gt;</text>
<text x="412.3" y="288.9">Rev</text>
<text x="414.8" y="291.4">&lt;RevC</text>
<text x="328.5" y="296.5">Date:</text>
<text x="341.7" y="296.5">Wednesday, November 30, 2022</text>
<text x="379.3" y="296.5">Sheet</text>
<text x="392" y="296.5">3</text>
<text x="399.6" y="296.5">of</text>
<text x="407.2" y="296.5">5</text>
</g>
<g font-size="2.3" fill="#f00">
<text x="367.3" y="39.2">GNSS_1PPS</text>
<text x="367.3" y="46.8">BT_STATUS</text>
<text x="349.6" y="79.8">EVENT_to_Pi4B</text>
<text x="357.2" y="92.5">EVENT_to_GNSS</text>
<text x="242.9" y="153.2">Pi4B_EVENT_to_GNSS</text>
<text x="349.6" y="217">1PPS_to_Pi4B</text>
</g>
<g font-size="2.3" fill="#cc8006">
<text x="74.5" y="86.9">4.7K</text>
<text x="280.2" y="89.5">4.7K</text>
<text x="74.2" y="92.8">47K</text>
<text x="122.7" y="92">4.7K</text>
<text x="280" y="95.3">47K</text>
<text x="122.5" y="97.8">47K</text>
<text x="236.8" y="108">47K</text>
<text x="237" y="102.2">4.7K</text>
<text x="252.3" y="213.9">4.7K</text>
<text x="252" y="219.8">47K</text>
<text x="198.9" y="226.6">4.7K</text>
<text x="198.7" y="232.5">47K</text>
</g>
</svg>
